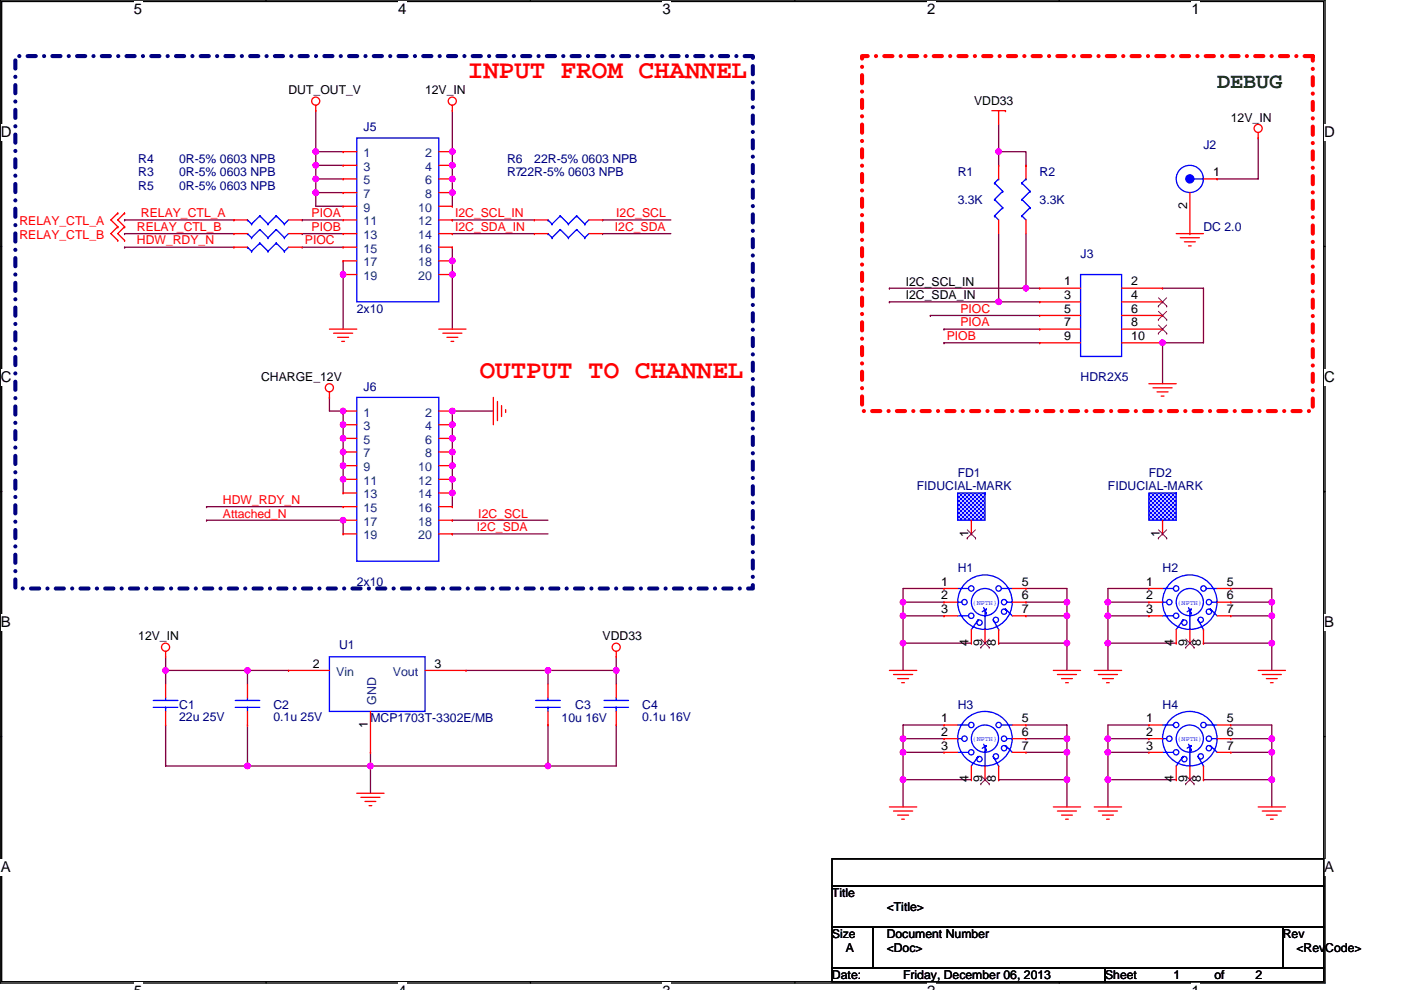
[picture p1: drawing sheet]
<svg xmlns="http://www.w3.org/2000/svg" width="297mm" height="210mm" viewBox="0 0 297 210" stroke-linecap="round" stroke-linejoin="round" font-family="sans-serif">
<path d="M.1 0h280.8v208.5h-280.8zM.4 .3h280.2v207.9h-280.2z" fill="none" stroke="#000" stroke-width=".28"/>
<g fill="#fff">
<path d="M28.4 .2h1.7v3.5h-1.7z"/>
<path d="M28.4 208.4h1.7v1.5h-1.7z"/>
</g>
<path d="M56.4 0v.3M56.4 208.2v.3" fill="none" stroke="#000" stroke-width=".28"/>
<g fill="#fff">
<path d="M84.4 .2h1.8v3.5h-1.8z"/>
<path d="M84.4 208.4h1.8v1.5h-1.8z"/>
</g>
<path d="M112.5 0v.3M112.5 208.2v.3" fill="none" stroke="#000" stroke-width=".28"/>
<g fill="#fff">
<path d="M140.5 .2h1.7v3.5h-1.7z"/>
<path d="M140.5 208.4h1.7v1.5h-1.7z"/>
</g>
<path d="M168.5 0v.3M168.5 208.2v.3" fill="none" stroke="#000" stroke-width=".28"/>
<g fill="#fff">
<path d="M196.6 .2h1.7v3.5h-1.7z"/>
<path d="M196.6 208.4h1.7v1.5h-1.7z"/>
</g>
<path d="M224.6 0v.3M224.6 208.2v.3" fill="none" stroke="#000" stroke-width=".28"/>
<g fill="#fff">
<path d="M252.6 .2h1.8v3.5h-1.8z"/>
<path d="M252.6 208.4h1.8v1.5h-1.8z"/>
<path d="M.1 26.3h2.3v3.5h-2.3z"/>
<path d="M280.7 26.3h2.3v3.5h-2.3z"/>
<path d="M.1 78.3h2.3v3.5h-2.3z"/>
<path d="M280.7 78.3h2.3v3.5h-2.3z"/>
</g>
<path d="M.1 52.3h.3M280.6 52.3h.3" fill="none" stroke="#000" stroke-width=".28"/>
<g fill="#fff">
<path d="M.1 130.2h2.1v3.6h-2.1z"/>
<path d="M280.7 130.2h2.1v3.6h-2.1z"/>
</g>
<path d="M.1 104.3h.3M280.6 104.3h.3" fill="none" stroke="#000" stroke-width=".28"/>
<path d="M.2 104.2l.2 .1-.2 .1zM280.6 104.3l.2-.1v.2z" fill="#000" stroke="#000" stroke-width=".21"/>
<g fill="#fff">
<path d="M.1 182.2h2.2v3.5h-2.2z"/>
<path d="M280.7 182.2h2.1v3.5h-2.1z"/>
</g>
<path d="M.1 156.2h.3M280.6 156.2h.3M176.4 196.6h8.7v8.7h-8.7zM176.4 182.2h104.2v5.8h-104.2zM176.4 188h104.2v8.6h-104.2zM185.1 196.6h86.9v8.7h-86.9zM272 196.6h8.6v8.7h-8.6zM176.4 205.3h57.9v2.9h-57.9zM234.3 205.3h46.3v2.9h-46.3z" fill="none" stroke="#000" stroke-width=".28"/>
<path d="M182.8 11.9h95.5v75.3h-95.5z" fill="none" stroke="#f00" stroke-width=".87" stroke-dasharray="1.7 1.7 0 1.7"/>
<path d="M3.3 11.9h156.3v112.9h-156.3z" fill="none" stroke="#000080" stroke-width=".87" stroke-dasharray="1.7 1.7 0 1.7"/>
<g fill="none" stroke="#800040" stroke-width=".28">
<path d="M66.9 38h.1M66.9 35.1h.1M66.9 32.2h5.8M66.9 35.1h5.8M66.9 32.2v11.6h5.8M66.9 38h5.8M66.9 23.5v8.7M66.9 32.2h.1M95.9 35.1h.1M95.9 32.2h.1M95.9 23.5v8.7M95.9 38h.1"/>
<path d="M95.9 32.2v11.6M211.7 32.2h5.8v2.9M211.7 32.2h.1M211.7 26.4v8.7M266.8 29.3v8.7h-8.7M26.4 46.7h.1M26.4 49.6h.1M26.4 52.4h.1M26.4 46.7h23.2M26.4 49.6h23.2M26.4 52.4h23.2M64.1 46.7h.1"/>
<path d="M64.1 49.6h.1M64.1 52.4h.1M64.1 46.7h8.6M64.1 49.6h8.6M64.1 52.4h8.6M66.9 40.9h.1M66.9 40.9h5.8M72.7 58.2h.1M72.7 55.3v2.9M72.7 58.2v11.6M95.9 58.2h.1M95.9 52.4v2.9"/>
<path d="M95.9 55.3h.1M95.9 40.9h.1M95.9 46.7h.1M95.9 49.6h.1M95.9 55.3v14.5M95.9 46.7h17.4M95.9 49.6h17.4M127.8 46.7h.1M127.8 49.6h.1M127.8 46.7h14.4M127.8 49.6h14.4M211.7 49.6v14.4"/>
<path d="M217.5 49.6v11.5M188.6 64h.1M188.6 61.1h.1M188.6 64h31.8M188.6 61.1h31.8M197.2 66.9h.1M197.2 66.9h23.2M200.1 69.8h.1M200.1 72.7h.1M200.1 69.8h20.3M200.1 72.7h20.3M211.7 64h.1"/>
<path d="M217.5 61.1h.1M246.5 72.7v8.7M246.5 61.1h8.7v11.6h-8.7M246.5 72.7h.1M69.8 84.3v2.9h2.9M72.7 95.9h.1M72.7 93h.1M72.7 90.1h.1M72.7 87.2h.1M72.7 98.8h.1M72.7 87.2v17.4M95.9 90.1h.1"/>
<path d="M95.9 98.8h.1M95.9 87.2v2.9M95.9 95.9h.1M95.9 93h.1M95.9 87.2h.1M95.9 90.1v17.4M95.9 87.2h8.7M43.8 107.5h.1M43.8 110.3h.1M43.8 110.3h28.9v2.9M43.8 107.5h28.9M72.7 101.7h.1"/>
<path d="M95.9 110.3h.1M95.9 113.2h.1M95.9 104.6h.1M95.9 101.7h.1M95.9 110.3h20.3M95.9 113.2h20.3M35.1 139.3v2.9M130.7 139.3v2.9M191.5 136.4h.1M191.5 130.6h8.6M191.5 127.7h8.6M191.5 136.4h14.4"/>
<path d="M191.5 127.7h.1M191.5 130.6h.1M191.5 127.7v14.5M200.1 124.8h-8.6v2.9M211.7 136.4h.1M211.7 136.4h14.5M217.5 124.8h8.7v2.9M217.5 130.6h8.7M217.5 127.7h8.7M226.2 136.4v5.8M226.2 127.7h.1M226.2 130.6h.1"/>
<path d="M226.2 127.7v8.7M234.9 136.4h.1M234.9 130.6h8.7M234.9 127.7h8.7M234.9 136.4h14.5M234.9 127.7h.1M234.9 130.6h.1M234.9 127.7v14.5M243.6 124.8h-8.7v2.9M255.2 136.4h.1M255.2 136.4h14.4M261 124.8h8.6v2.9"/>
<path d="M261 130.6h8.6M261 127.7h8.6M269.6 136.4v5.8M269.6 127.7h.1M269.6 130.6h.1M269.6 127.7v8.7M35.1 142.2v2.9M35.1 142.2h.1M35.1 153.8v8.7h17.4M35.1 142.2h17.4M52.5 142.2h.1M52.5 142.2h8.7"/>
<path d="M52.5 153.8v8.7M52.5 142.2v2.9M78.5 159.6v2.9M98.8 142.2h17.4M116.2 142.2h.1M116.2 142.2v2.9M116.2 153.8v8.7M116.2 142.2h14.5M130.7 153.8v8.7h-78.2M130.7 142.2h.1M130.7 142.2v2.9M191.5 159.6h8.6"/>
<path d="M191.5 156.7h.1M191.5 159.6h.1M191.5 156.7v8.7M200.1 153.8h-8.6v2.9h8.6M217.5 156.7h8.7M217.5 153.8h8.7v2.9M217.5 159.6h8.7M226.2 156.7h.1M226.2 159.6h.1M226.2 156.7v8.7M234.9 156.7h8.7M234.9 159.6h8.7"/>
<path d="M234.9 156.7h.1M234.9 159.6h.1M234.9 156.7v14.5M243.6 153.8h-8.7v2.9M261 153.8h8.6v2.9M261 159.6h8.6M261 156.7h8.6M269.6 156.7h.1M269.6 159.6h.1M269.6 156.7v8.7M52.5 162.5h.1M78.5 162.5v5.8"/>
<path d="M78.5 162.5h.1M116.2 162.5h.1M191.5 165.4h.1M191.5 165.4v5.8M191.5 165.4h14.4M211.7 165.4h.1M211.7 165.4h14.5M226.2 165.4v5.8M234.9 165.4h14.5M234.9 165.4h.1M255.2 165.4h.1M255.2 165.4h14.4"/>
<path d="M269.6 165.4v5.8"/>
</g>
<g fill="#f0f" stroke="#f0f" stroke-width=".28">
<circle cx="116.2" cy="142.2" r=".57"/>
<circle cx="35.1" cy="142.2" r=".57"/>
<circle cx="52.5" cy="142.2" r=".57"/>
<circle cx="116.2" cy="162.5" r=".57"/>
<circle cx="130.6" cy="142.2" r=".57"/>
<circle cx="52.5" cy="162.5" r=".57"/>
<circle cx="78.5" cy="162.5" r=".57"/>
<circle cx="211.7" cy="64" r=".57"/>
<circle cx="217.5" cy="61.1" r=".57"/>
<circle cx="211.7" cy="32.1" r=".57"/>
<circle cx="246.5" cy="72.7" r=".57"/>
<circle cx="66.9" cy="40.8" r=".57"/>
<circle cx="66.9" cy="37.9" r=".57"/>
<circle cx="66.9" cy="35" r=".57"/>
<circle cx="66.9" cy="32.1" r=".57"/>
<circle cx="95.9" cy="58.2" r=".57"/>
<circle cx="95.9" cy="55.3" r=".57"/>
<circle cx="95.9" cy="35" r=".57"/>
<circle cx="95.9" cy="32.1" r=".57"/>
<circle cx="95.9" cy="40.8" r=".57"/>
<circle cx="95.9" cy="37.9" r=".57"/>
<circle cx="72.7" cy="58.2" r=".57"/>
<circle cx="72.7" cy="95.9" r=".57"/>
<circle cx="72.7" cy="93" r=".57"/>
<circle cx="72.7" cy="90.1" r=".57"/>
<circle cx="72.7" cy="87.2" r=".57"/>
<circle cx="72.7" cy="98.8" r=".57"/>
<circle cx="72.7" cy="110.3" r=".57"/>
<circle cx="72.7" cy="101.7" r=".57"/>
<circle cx="95.9" cy="104.5" r=".57"/>
<circle cx="95.9" cy="90.1" r=".57"/>
<circle cx="95.9" cy="98.8" r=".57"/>
<circle cx="95.9" cy="95.9" r=".57"/>
<circle cx="95.9" cy="101.7" r=".57"/>
<circle cx="95.9" cy="93" r=".57"/>
<circle cx="95.9" cy="87.2" r=".57"/>
<circle cx="234.9" cy="136.4" r=".57"/>
<circle cx="269.6" cy="127.7" r=".57"/>
<circle cx="234.9" cy="127.7" r=".57"/>
<circle cx="269.6" cy="136.4" r=".57"/>
<circle cx="191.4" cy="136.4" r=".57"/>
<circle cx="226.2" cy="127.7" r=".57"/>
<circle cx="191.4" cy="127.7" r=".57"/>
<circle cx="226.2" cy="136.4" r=".57"/>
<circle cx="269.6" cy="130.6" r=".57"/>
<circle cx="226.2" cy="130.6" r=".57"/>
<circle cx="234.9" cy="130.6" r=".57"/>
<circle cx="191.5" cy="130.6" r=".57"/>
<circle cx="234.9" cy="165.4" r=".57"/>
<circle cx="269.6" cy="165.4" r=".57"/>
<circle cx="269.6" cy="156.7" r=".57"/>
<circle cx="234.9" cy="156.7" r=".57"/>
<circle cx="226.2" cy="165.4" r=".57"/>
<circle cx="226.2" cy="156.7" r=".57"/>
<circle cx="191.4" cy="156.7" r=".57"/>
<circle cx="191.4" cy="165.4" r=".57"/>
<circle cx="234.9" cy="159.6" r=".57"/>
<circle cx="191.5" cy="159.6" r=".57"/>
<circle cx="226.2" cy="159.6" r=".57"/>
<circle cx="269.6" cy="159.6" r=".57"/>
</g>
<g fill="none" stroke="#f00" stroke-width=".28">
<path d="M66.9 23.5h.1M66.9 22.3v1.2M95.9 23.5h.1M95.9 22.3v1.2M210.3 23.5h2.9M211.7 23.5v2.9M213.2 23.5h.1M266.8 29.3h.1M266.8 28.1v1.2M25 45.2h.1M25 48.1h.1M25 51h.1"/>
<path d="M25 45.2l-1.5 1.5 1.5 1.4M25 48.1l-1.5 1.5 1.5 1.4M26.4 45.2h.1M26.4 48.1h.1M26.4 51h.1M26.4 45.2l-1.4 1.5 1.4 1.4M26.4 48.1l-1.4 1.5 1.4 1.4M113.3 49.6h.1M113.3 49.6h2.9M124.9 49.6h2.9M249.4 49.6h5.8M250.2 50.4h4.1"/>
<path d="M251.1 51.3h2.3M252 52.2h.6M69.8 69.8h5.8M70.7 70.7h4.1M71.6 71.5h2.3M72.5 72.4h.5M93 69.8h5.8M93.9 70.7h4M94.8 71.5h2.3M95.6 72.4h.6M69.8 84.3h.1M69.8 83.1v1.2"/>
<path d="M104.6 84.3v5.8M105.5 85.2v4M106.3 86v2.3M107.2 86.9v.6M243.6 81.4h5.8M244.5 82.3h4M245.3 83.1h2.3M246.2 84h.6M35.1 139.3h.1M35.1 138.2v1.1M130.7 139.3h.1M130.7 138.2v1.1"/>
<path d="M188.6 142.2h5.8M189.4 143.1h4.1M190.3 143.9h2.3M191.2 144.8h.5M223.3 142.2h5.8M224.2 143.1h4M225.1 143.9h2.3M225.9 144.8h.6M232 142.2h5.8M232.9 143.1h4M233.7 143.9h2.4M234.6 144.8h.6"/>
<path d="M266.8 142.2h5.7M267.6 143.1h4.1M268.5 143.9h2.3M269.4 144.8h.5M75.6 168.3h5.8M76.5 169.1h4.1M77.4 170h2.3M78.2 170.9h.6M188.6 171.2h5.8M189.4 172h4.1M190.3 172.9h2.3M191.2 173.8h.5"/>
<path d="M223.3 171.2h5.8M224.2 172h4M225.1 172.9h2.3M225.9 173.8h.6M232 171.2h5.8M232.9 172h4M233.7 172.9h2.4M234.6 173.8h.6M266.8 171.2h5.7M267.6 172h4.1M268.5 172.9h2.3M269.4 173.8h.5"/>
<circle cx="66.9" cy="21.4" r=".86"/>
<circle cx="95.9" cy="21.4" r=".86"/>
<circle cx="266.8" cy="27.2" r=".86"/>
<circle cx="69.8" cy="82.2" r=".86"/>
<circle cx="35.1" cy="137.3" r=".86"/>
<circle cx="130.6" cy="137.3" r=".86"/>
</g>
<g fill="none" stroke="#00f" stroke-width=".28">
<path d="M116.2 49.6h.1M116.2 49.6l.8 .8M117 50.4h.1M118.8 48.7h.1M118.8 48.7l1.7 1.7M118.8 48.7l-1.8 1.7M120.5 50.4h.1M122.3 48.7h.1M122.3 48.7l1.7 1.7M122.3 48.7l-1.8 1.7M124 50.4h.1M124.9 49.6l-.9 .8"/>
<path d="M205.9 110.3h.1M205.9 108.6v1.7"/>
</g>
<circle cx="206.1" cy="107.6" r="1.29" fill="#00f" stroke="#00f" stroke-width=".28"/>
<path d="M203 104.6h5.8v5.7h-5.8z" fill="#fff"/>
<g fill="#00f" stroke="#00f" stroke-width=".28">
<path d="M203 104.6v5.7h5.8v-5.7z" fill-rule="evenodd"/>
<circle cx="252.3" cy="37.9" r=".86"/>
<circle cx="246.6" cy="107.6" r="1.29"/>
</g>
<g fill="none" stroke="#f00" stroke-width=".28">
<path d="M72.7 32.2h.1M72.7 35.1h.1M72.7 38h.1M72.7 38h2.9M72.7 32.2h2.9M72.7 35.1h2.9M93 38h2.9M93 32.2h2.9M93 35.1h2.9M95.9 32.2h.1M95.9 35.1h.1M95.9 38h.1"/>
<path d="M211.7 35.1h.1M211.7 35.1v2.9M217.5 35.1h.1M217.5 35.1v2.9M255.2 38h2.9M258.1 38h.1M49.6 52.4h.1M49.6 49.6h.1M49.6 46.7h.1M49.6 46.7h2.9M49.6 49.6h2.9M49.6 52.4h2.9"/>
<path d="M61.2 52.4h2.9M61.2 49.6h2.9M61.2 46.7h2.9M72.7 40.9h.1M72.7 43.8h.1M72.7 46.7h.1M72.7 49.6h.1M72.7 52.4h.1M72.7 55.3h.1M72.7 58.2h.1M72.7 46.7h2.9M72.7 40.9h2.9"/>
<path d="M72.7 43.8h2.9M72.7 49.6h2.9M72.7 52.4h2.9M72.7 55.3h2.9M72.7 58.2h2.9M93 46.7h2.9M93 40.9h2.9M93 43.8h2.9M93 49.6h2.9M93 52.4h2.9M93 55.3h2.9M93 58.2h2.9"/>
<path d="M95.9 40.9h.1M95.9 43.8h.1M95.9 46.7h.1M95.9 49.6h.1M95.9 52.4h.1M95.9 55.3h.1M95.9 58.2h.1M113.3 46.7h.1M113.3 46.7h2.9M124.9 46.7h2.9M211.7 46.7v2.9M217.5 46.7v2.9"/>
<path d="M252.3 49.6h.1M252.3 40.9v8.7M220.4 61.1h.1M220.4 64h.1M220.4 66.9h.1M220.4 69.8h.1M220.4 72.7h.1M220.4 61.1h8.7M220.4 64h8.7M220.4 66.9h8.7M220.4 69.8h8.7M220.4 72.7h8.7"/>
<path d="M237.8 61.1h8.7M237.8 64h8.7M237.8 66.9h8.7M237.8 69.8h8.7M237.8 72.7h8.7M246.5 61.1h.1M246.5 64h.1M246.5 66.9h.1M246.5 69.8h.1M246.5 72.7h.1M72.7 87.2h.1M72.7 90.1h.1"/>
<path d="M72.7 93h.1M72.7 95.9h.1M72.7 98.8h.1M72.7 87.2h2.9M72.7 90.1h2.9M72.7 93h2.9M72.7 95.9h2.9M72.7 98.8h2.9M93 87.2h2.9M93 90.1h2.9M93 93h2.9M93 95.9h2.9"/>
<path d="M93 98.8h2.9M95.9 87.2h.1M95.9 90.1h.1M95.9 93h.1M95.9 95.9h.1M95.9 98.8h.1M72.7 101.7h.1M72.7 104.6h.1M72.7 107.5h.1M72.7 110.3h.1M72.7 113.2h.1M72.7 101.7h2.9"/>
<path d="M72.7 104.6h2.9M72.7 107.5h2.9M72.7 110.3h2.9M72.7 113.2h2.9M93 101.7h2.9M93 104.6h2.9M93 107.5h2.9M93 110.3h2.9M93 113.2h2.9M95.9 101.7h.1M95.9 104.6h.1M95.9 107.5h.1"/>
<path d="M95.9 110.3h.1M95.9 113.2h.1M205.9 113.2h.1M205.9 110.3v2.9M200.1 124.8h.1M200.1 127.7h.1M200.1 130.6h.1M200.1 124.8h2.9M200.1 127.7h2.9M200.1 130.6h2.9M205.9 136.4h.1M205.9 133.5v2.9"/>
<path d="M208.8 136.4h.1M208.8 133.5v2.9M211.7 136.4h.1M211.7 133.5v2.9M214.6 124.8h2.9M214.6 127.7h2.9M214.6 130.6h2.9M217.5 124.8h.1M217.5 127.7h.1M217.5 130.6h.1M243.6 124.8h.1M243.6 127.7h.1"/>
<path d="M243.6 130.6h.1M243.6 124.8h2.9M243.6 127.7h2.9M243.6 130.6h2.9M249.4 136.4h.1M249.4 133.5v2.9M252.3 136.4h.1M252.3 133.5v2.9M255.2 136.4h.1M255.2 133.5v2.9M258.1 124.8h2.9M258.1 127.7h2.9"/>
<path d="M258.1 130.6h2.9M261 124.8h.1M261 127.7h.1M261 130.6h.1M35.1 145.1v2.9M35.1 153.8h.1M35.1 150.9v2.9M52.5 145.1v2.9M52.5 153.8h.1M52.5 150.9v2.9M61.2 142.2h.1M61.2 142.2h8.6"/>
<path d="M78.5 159.6h.1M78.5 150.9v8.7M90.1 142.2h8.7M98.8 142.2h.1M116.2 145.1v2.9M116.2 153.8h.1M116.2 150.9v2.9M130.7 145.1v2.9M130.7 153.8h.1M130.7 150.9v2.9M200.1 153.8h.1M200.1 156.7h.1"/>
<path d="M200.1 159.6h.1M200.1 153.8h2.9M200.1 156.7h2.9M200.1 159.6h2.9M214.6 153.8h2.9M214.6 156.7h2.9M214.6 159.6h2.9M217.5 153.8h.1M217.5 156.7h.1M217.5 159.6h.1M243.6 153.8h.1M243.6 156.7h.1"/>
<path d="M243.6 159.6h.1M243.6 153.8h2.9M243.6 156.7h2.9M243.6 159.6h2.9M258.1 153.8h2.9M258.1 156.7h2.9M258.1 159.6h2.9M261 153.8h.1M261 156.7h.1M261 159.6h.1M205.9 165.4h.1M205.9 162.5v2.9"/>
<path d="M208.8 165.4h.1M208.8 162.5v2.9M211.7 165.4h.1M211.7 162.5v2.9M249.4 165.4h.1M249.4 162.5v2.9M252.3 165.4h.1M252.3 162.5v2.9M255.2 165.4h.1M255.2 162.5v2.9"/>
</g>
<g fill="none" stroke="#804000" stroke-width=".21">
<path d="M245.6 64.9h.1M245.6 67.8h.1M245.6 70.7h.1M245.6 63.2l1.8 1.7M245.6 66l1.8 1.8M245.6 68.9l1.8 1.8M247.4 63.2l-1.8 1.7M247.4 66l-1.8 1.8M247.4 68.9l-1.8 1.8M247.4 64.9h.1M247.4 67.8h.1M247.4 70.7h.1"/>
<path d="M205.1 114.1h.1M205.1 112.4l1.7 1.7M206.8 112.4l-1.7 1.7M206.8 114.1h.1M208 137.3h.1M208 135.6l1.7 1.7M209.7 135.6l-1.7 1.7M209.7 137.3h.1M251.4 137.3h.1M251.4 135.6l1.8 1.7M253.2 135.6l-1.8 1.7M253.2 137.3h.1"/>
<path d="M208 166.3h.1M208 164.5l1.7 1.8M209.7 164.5l-1.7 1.8M209.7 166.3h.1M251.4 166.3h.1M251.4 164.5l1.8 1.8M253.2 164.5l-1.8 1.8M253.2 166.3h.1"/>
</g>
<g fill="none" stroke="#00f" stroke-width=".28">
<path d="M75.6 29.3h17.4v34.7h-17.4zM210.9 38.8h.1M210.9 38.8l1.7 1.8M211.7 38h.1M211.7 38l-.8 .8M216.7 38.8h.1M216.7 38.8l1.7 1.8M217.5 38h.1M217.5 38l-.8 .8M253.2 38h2M52.5 52.4h.1M52.5 49.6h.1"/>
<path d="M52.5 46.7h.1M52.5 52.4l.8 .9M52.5 49.6l.8 .8M52.5 46.7l.8 .8M53.3 53.3h.1M53.3 50.4h.1M53.3 47.5h.1M55.1 51.6h.1M55.1 48.7h.1M55.1 45.8h.1M55.1 51.6l1.7 1.7M55.1 51.6l-1.8 1.7"/>
<path d="M55.1 48.7l1.7 1.7M55.1 48.7l-1.8 1.7M55.1 45.8l1.7 1.7M55.1 45.8l-1.8 1.7M56.8 53.3h.1M56.8 50.4h.1M56.8 47.5h.1M58.6 51.6h.1M58.6 48.7h.1M58.6 45.8h.1M58.6 51.6l1.7 1.7M58.6 51.6l-1.8 1.7"/>
<path d="M58.6 48.7l1.7 1.7M58.6 48.7l-1.8 1.7M58.6 45.8l1.7 1.7M58.6 45.8l-1.8 1.7M60.3 53.3h.1M60.3 50.4h.1M60.3 47.5h.1M61.2 52.4l-.9 .9M61.2 49.6l-.9 .8M61.2 46.7l-.9 .8M116.2 46.7h.1M116.2 46.7l.8 .8"/>
<path d="M117 47.5h.1M118.8 45.8h.1M118.8 45.8l1.7 1.7M118.8 45.8l-1.8 1.7M120.5 47.5h.1M122.3 45.8h.1M122.3 45.8l1.7 1.7M122.3 45.8l-1.8 1.7M124 47.5h.1M124.9 46.7l-.9 .8M210.9 45.8h.1M210.9 42.3h.1"/>
<path d="M210.9 45.8l.8 .9M210.9 42.3l1.7 1.7M212.6 44h.1M212.6 40.6h.1M212.6 44l-1.7 1.8M212.6 40.6l-1.7 1.7M216.7 45.8h.1M216.7 42.3h.1M216.7 45.8l.8 .9M216.7 42.3l1.7 1.7M218.4 44h.1M218.4 40.6h.1"/>
<path d="M218.4 44l-1.7 1.8M218.4 40.6l-1.7 1.7M229.1 58.2h8.7v17.4h-8.7zM75.6 84.3h17.4v34.7h-17.4zM246.5 110.3h.1M246.5 108.6v1.7M69.8 139.3h20.3v11.6h-20.3zM203 124.8h2.4M203 127.7h.9M203 130.6h2.4M207.4 131.5h.1M207.4 131.5l-1.5 2"/>
<path d="M208.6 128.9l.5 1.1M208.8 129.5v4M209.1 130h.1M209.1 129.2h.1M209.1 129.2l-.8 .6M210.6 131.5l1.1 2M211.7 133.5h.1M212.3 124.8h2.3M213.2 129.2h.1M213.2 129.2l1.4 1.4M213.5 127.7h1.1M246.5 124.8h2.3"/>
<path d="M246.5 127.7h.9M246.5 130.6h2.3M250.8 131.5h.1M250.8 131.5l-1.4 2M252 128.9l.6 1.1M252.3 129.5v4M252.6 130h.1M252.6 129.2h.1M252.6 129.2l-.9 .6M254 131.5l1.2 2M255.2 133.5h.1M255.8 124.8h2.3"/>
<path d="M256.6 129.2h.1M256.6 129.2l1.5 1.4M256.9 127.7h1.2M32.5 150h5.2M32.5 148.6h5.2M35.1 148v.6M35.1 150h.1M35.1 150v.9M49.9 150h5.2M49.9 148.6h5.2M52.5 148v.6M52.5 150h.1"/>
<path d="M52.5 150v.9M113.6 150h5.2M113.6 148.6h5.2M116.2 148v.6M116.2 150h.1M116.2 150v.9M128.1 150h5.2M128.1 148.6h5.2M130.7 148v.6M130.7 150h.1M130.7 150v.9M203 153.8h2.4"/>
<path d="M203 156.7h.9M203 159.6h2.4M208.6 157.8l.5 1.2M208.8 158.4v4.1M209.1 159h.1M209.1 158.1h.1M209.1 158.1l-.8 .6M212.3 153.8h2.3M213.2 158.1h.1M213.2 158.1l1.4 1.5M213.5 156.7h1.1M246.5 153.8h2.3"/>
<path d="M246.5 156.7h.9M246.5 159.6h2.3M252 157.8l.6 1.2M252.3 158.4v4.1M252.6 159h.1M252.6 158.1h.1M252.6 158.1l-.9 .6M255.8 153.8h2.3M256.6 158.1h.1M256.6 158.1l1.5 1.5M256.9 156.7h1.2M207.4 160.4h.1"/>
<path d="M207.4 160.4l-1.5 2.1M210.6 160.4l1.1 2.1M211.7 162.5h.1M250.8 160.4h.1M250.8 160.4l-1.4 2.1M254 160.4l1.2 2.1M255.2 162.5h.1"/>
<circle cx="252.3" cy="37.9" r="2.88"/>
<circle cx="204.5" cy="127.7" r=".57"/>
<circle cx="205.9" cy="124.8" r=".57"/>
<circle cx="205.9" cy="130.6" r=".57"/>
<circle cx="207.7" cy="132.1" r=".57"/>
<circle cx="208.8" cy="127.7" r="2.88"/>
<circle cx="208.8" cy="127.7" r="5.8"/>
<circle cx="211.1" cy="131.5" r=".57"/>
<circle cx="211.7" cy="124.8" r=".57"/>
<circle cx="212.9" cy="127.7" r=".57"/>
<circle cx="212.9" cy="129.7" r=".57"/>
<circle cx="247.9" cy="127.7" r=".57"/>
<circle cx="249.4" cy="124.8" r=".57"/>
<circle cx="249.4" cy="130.6" r=".57"/>
<circle cx="251.1" cy="132.1" r=".57"/>
<circle cx="252.3" cy="127.7" r="2.88"/>
<circle cx="252.3" cy="127.7" r="5.8"/>
<circle cx="254.6" cy="131.5" r=".57"/>
<circle cx="255.2" cy="124.8" r=".57"/>
<circle cx="256.3" cy="127.7" r=".57"/>
<circle cx="256.3" cy="129.7" r=".57"/>
<circle cx="204.5" cy="156.7" r=".57"/>
<circle cx="205.9" cy="153.8" r=".57"/>
<circle cx="205.9" cy="159.6" r=".57"/>
<circle cx="208.8" cy="156.7" r="2.88"/>
<circle cx="208.8" cy="156.7" r="5.8"/>
<circle cx="211.7" cy="153.8" r=".57"/>
<circle cx="212.9" cy="156.7" r=".57"/>
<circle cx="212.9" cy="158.7" r=".57"/>
<circle cx="247.9" cy="156.7" r=".57"/>
<circle cx="249.4" cy="153.8" r=".57"/>
<circle cx="249.4" cy="159.6" r=".57"/>
<circle cx="252.3" cy="156.7" r="2.88"/>
<circle cx="252.3" cy="156.7" r="5.8"/>
<circle cx="255.2" cy="153.8" r=".57"/>
<circle cx="256.3" cy="156.7" r=".57"/>
<circle cx="256.3" cy="158.7" r=".57"/>
<circle cx="207.7" cy="161" r=".57"/>
<circle cx="211.1" cy="160.4" r=".57"/>
<circle cx="251.1" cy="161" r=".57"/>
<circle cx="254.6" cy="160.4" r=".57"/>
</g>
<path d="M243.6 104.6h5.8v5.7h-5.8z" fill="#fff"/>
<path d="M243.6 104.6v5.7h5.8v-5.7z" fill-rule="evenodd" fill="#00f" stroke="#00f" stroke-width=".28"/>
<path d="M246.5 113.2h.1M246.5 110.3v2.9" fill="none" stroke="#f00" stroke-width=".28"/>
<path d="M245.6 114.1h.1M245.6 112.4l1.8 1.7M247.4 112.4l-1.8 1.7M247.4 114.1h.1" fill="none" stroke="#804000" stroke-width=".21"/>
<g fill="#f0f" stroke="#f0f" stroke-width=".28">
<circle cx="116.2" cy="142.2" r=".57"/>
<circle cx="35.1" cy="142.2" r=".57"/>
<circle cx="52.5" cy="142.2" r=".57"/>
<circle cx="116.2" cy="162.5" r=".57"/>
<circle cx="130.6" cy="142.2" r=".57"/>
<circle cx="52.5" cy="162.5" r=".57"/>
<circle cx="78.5" cy="162.5" r=".57"/>
<circle cx="211.7" cy="64" r=".57"/>
<circle cx="217.5" cy="61.1" r=".57"/>
<circle cx="211.7" cy="32.1" r=".57"/>
<circle cx="246.5" cy="72.7" r=".57"/>
<circle cx="66.9" cy="40.8" r=".57"/>
<circle cx="66.9" cy="37.9" r=".57"/>
<circle cx="66.9" cy="35" r=".57"/>
<circle cx="66.9" cy="32.1" r=".57"/>
<circle cx="95.9" cy="58.2" r=".57"/>
<circle cx="95.9" cy="55.3" r=".57"/>
<circle cx="95.9" cy="35" r=".57"/>
<circle cx="95.9" cy="32.1" r=".57"/>
<circle cx="95.9" cy="40.8" r=".57"/>
<circle cx="95.9" cy="37.9" r=".57"/>
<circle cx="72.7" cy="58.2" r=".57"/>
<circle cx="72.7" cy="95.9" r=".57"/>
<circle cx="72.7" cy="93" r=".57"/>
<circle cx="72.7" cy="90.1" r=".57"/>
<circle cx="72.7" cy="87.2" r=".57"/>
<circle cx="72.7" cy="98.8" r=".57"/>
<circle cx="72.7" cy="110.3" r=".57"/>
<circle cx="72.7" cy="101.7" r=".57"/>
<circle cx="95.9" cy="104.5" r=".57"/>
<circle cx="95.9" cy="90.1" r=".57"/>
<circle cx="95.9" cy="98.8" r=".57"/>
<circle cx="95.9" cy="95.9" r=".57"/>
<circle cx="95.9" cy="101.7" r=".57"/>
<circle cx="95.9" cy="93" r=".57"/>
<circle cx="95.9" cy="87.2" r=".57"/>
<circle cx="234.9" cy="136.4" r=".57"/>
<circle cx="269.6" cy="127.7" r=".57"/>
<circle cx="234.9" cy="127.7" r=".57"/>
<circle cx="269.6" cy="136.4" r=".57"/>
<circle cx="191.4" cy="136.4" r=".57"/>
<circle cx="226.2" cy="127.7" r=".57"/>
<circle cx="191.4" cy="127.7" r=".57"/>
<circle cx="226.2" cy="136.4" r=".57"/>
<circle cx="269.6" cy="130.6" r=".57"/>
<circle cx="226.2" cy="130.6" r=".57"/>
<circle cx="234.9" cy="130.6" r=".57"/>
<circle cx="191.5" cy="130.6" r=".57"/>
<circle cx="234.9" cy="165.4" r=".57"/>
<circle cx="269.6" cy="165.4" r=".57"/>
<circle cx="269.6" cy="156.7" r=".57"/>
<circle cx="234.9" cy="156.7" r=".57"/>
<circle cx="226.2" cy="165.4" r=".57"/>
<circle cx="226.2" cy="156.7" r=".57"/>
<circle cx="191.4" cy="156.7" r=".57"/>
<circle cx="191.4" cy="165.4" r=".57"/>
<circle cx="234.9" cy="159.6" r=".57"/>
<circle cx="191.5" cy="159.6" r=".57"/>
<circle cx="226.2" cy="159.6" r=".57"/>
<circle cx="269.6" cy="159.6" r=".57"/>
</g>
<g font-size="5.5" fill="#f00">
<text x="99.2" y="16.5">INPUT FROM CHANNEL</text>
<text x="101.7" y="80.2">OUTPUT TO CHANNEL</text>
</g>
<text font-size="4.6" fill="#004000" x="258.1" y="18.7">DEBUG</text>
<g font-size="3.2">
<text x="28.4" y="3">5</text>
<text x="84.4" y="3">4</text>
<text x="140.5" y="3">3</text>
<text x="196.6" y="3">2</text>
<text x="252.6" y="3">1</text>
<text x=".1" y="29.1">D</text>
<text x="280.7" y="29.1">D</text>
<text x=".1" y="81.1">C</text>
<text x="280.7" y="81.1">C</text>
<text x=".1" y="133.1">B</text>
<text x="280.7" y="133.1">B</text>
<text x=".1" y="185">A</text>
<text x="280.7" y="185">A</text>
</g>
<g font-size="2.6">
<text x="61.2" y="20">DUT_OUT_V</text>
<text x="90.1" y="20">12V_IN</text>
<text x="206.5" y="22.3">VDD33</text>
<text x="261" y="25.8">12V_IN</text>
<text x="257.2" y="37.4">1</text>
<text x="251.7" y="44.3" transform="rotate(-90 251.7 44.3)">2</text>
<text x="192" y="63.5">I2C_SDA_IN</text>
<text x="192" y="60.6">I2C_SCL_IN</text>
<text x="225.6" y="60.5">1</text>
<text x="225.6" y="63.4">3</text>
<text x="239.8" y="60.5">2</text>
<text x="239.8" y="63.4">4</text>
<text x="225.6" y="66.3">5</text>
<text x="225.6" y="69.2">7</text>
<text x="239.8" y="66.3">6</text>
<text x="239.8" y="69.2">8</text>
<text x="225.6" y="72.1">9</text>
<text x="239.8" y="72.1">10</text>
<text x="55.4" y="80.8">CHARGE_12V</text>
<text x="205.4" y="113.8" transform="rotate(-90 205.4 113.8)">1</text>
<text x="245.9" y="113.8" transform="rotate(-90 245.9 113.8)">1</text>
<text x="199.6" y="124.2">1</text>
<text x="216.7" y="124.2">5</text>
<text x="243" y="124.2">1</text>
<text x="260.1" y="124.2">5</text>
<text x="199.6" y="127.1">2</text>
<text x="199.6" y="130">3</text>
<text x="216.7" y="127.1">6</text>
<text x="216.7" y="130">7</text>
<text x="243" y="127.1">2</text>
<text x="243" y="130">3</text>
<text x="260.1" y="127.1">6</text>
<text x="260.1" y="130">7</text>
<text x="29.3" y="135.8">12V_IN</text>
<text x="127.8" y="135.8">VDD33</text>
<text x="205.4" y="137" transform="rotate(-90 205.4 137)">4</text>
<text x="208.3" y="137" transform="rotate(-90 208.3 137)">9</text>
<text x="211.1" y="137" transform="rotate(-90 211.1 137)">8</text>
<text x="248.8" y="137" transform="rotate(-90 248.8 137)">4</text>
<text x="251.7" y="137" transform="rotate(-90 251.7 137)">9</text>
<text x="254.6" y="137" transform="rotate(-90 254.6 137)">8</text>
<text x="66.4" y="141.6">2</text>
<text x="92.2" y="141.6">3</text>
<text x="78" y="154.4" transform="rotate(-90 78 154.4)">1</text>
<text x="199.6" y="153.2">1</text>
<text x="216.7" y="153.2">5</text>
<text x="243" y="153.2">1</text>
<text x="260.1" y="153.2">5</text>
<text x="199.6" y="156.1">2</text>
<text x="199.6" y="159">3</text>
<text x="216.7" y="156.1">6</text>
<text x="216.7" y="159">7</text>
<text x="243" y="156.1">2</text>
<text x="243" y="159">3</text>
<text x="260.1" y="156.1">6</text>
<text x="260.1" y="159">7</text>
<text x="205.4" y="166" transform="rotate(-90 205.4 166)">4</text>
<text x="208.3" y="166" transform="rotate(-90 208.3 166)">9</text>
<text x="211.1" y="166" transform="rotate(-90 211.1 166)">8</text>
<text x="248.8" y="166" transform="rotate(-90 248.8 166)">4</text>
<text x="251.7" y="166" transform="rotate(-90 251.7 166)">9</text>
<text x="254.6" y="166" transform="rotate(-90 254.6 166)">8</text>
<text x="176.4" y="190.3">Title</text>
<text x="188" y="193.2">&lt;Title&gt;</text>
<text x="176.4" y="199">Size</text>
<text x="179.3" y="201.9">A</text>
<text x="188" y="199">Document Number</text>
<text x="188" y="201.9">&lt;Doc&gt;</text>
<text x="272" y="199">Rev</text>
<text x="274.9" y="201.9">&lt;RevCode&gt;</text>
<text x="176.4" y="207.6">Date:</text>
<text x="191.5" y="207.6">Friday, December 06, 2013</text>
<text x="234.3" y="207.6">Sheet</text>
<text x="248.8" y="207.6">1</text>
<text x="257.5" y="207.6">of</text>
<text x="266.2" y="207.6">2</text>
</g>
<g font-size="2.6" fill="#000080">
<text x="77.1" y="27.8">J5</text>
<text x="29.3" y="34.5">R4</text>
<text x="38" y="34.5">0R-5% 0603 NPB</text>
<text x="107.5" y="34.5">R6</text>
<text x="113.3" y="34.5">22R-5% 0603 NPB</text>
<text x="255.2" y="31.6">J2</text>
<text x="29.3" y="40.3">R5</text>
<text x="29.3" y="37.4">R3</text>
<text x="38" y="40.3">0R-5% 0603 NPB</text>
<text x="38" y="37.4">0R-5% 0603 NPB</text>
<text x="107.5" y="37.4">R722R-5% 0603 NPB</text>
<text x="203" y="37.4">R1</text>
<text x="220.4" y="37.4">R2</text>
<text x="203" y="43.2">3.3K</text>
<text x="220.4" y="43.2">3.3K</text>
<text x="255.2" y="49">DC 2.0</text>
<text x="229.1" y="54.8">J3</text>
<text x="75.6" y="66.4">2x10</text>
<text x="77.1" y="82.8">J6</text>
<text x="229.1" y="80.8">HDR2X5</text>
<text x="203" y="101.1">FD1</text>
<text x="243.6" y="101.1">FD2</text>
<text x="194.4" y="104">FIDUCIAL-MARK</text>
<text x="234.9" y="104">FIDUCIAL-MARK</text>
<text x="75.6" y="124.3">2x10</text>
<text x="203" y="121.4">H1</text>
<text x="246.5" y="121.4">H2</text>
<text x="71.9" y="137.6">U1</text>
<text x="38" y="150.3">C1</text>
<text x="38" y="152.9">22u 25V</text>
<text x="58" y="150.3">C2</text>
<text x="58" y="152.9">0.1u 25V</text>
<text x="78.5" y="153.2">MCP1703T-3302E/MB</text>
<text x="119.1" y="153.2">10u 16V</text>
<text x="122" y="150.3">C3</text>
<text x="136.2" y="150.3">C4</text>
<text x="136.2" y="152.9">0.1u 16V</text>
<text x="203" y="150.3">H3</text>
<text x="246.5" y="150.3">H4</text>
</g>
<g font-size="2.6" fill="#004080">
<text x="77.1" y="33.3">1</text>
<text x="90.1" y="33.3">2</text>
<text x="77.1" y="36.2">3</text>
<text x="77.1" y="39.1">5</text>
<text x="90.1" y="36.2">4</text>
<text x="90.1" y="39.1">6</text>
<text x="77.1" y="42">7</text>
<text x="77.1" y="44.9">9</text>
<text x="77.1" y="47.8">11</text>
<text x="88.7" y="44.9">10</text>
<text x="88.7" y="47.8">12</text>
<text x="90.1" y="42">8</text>
<text x="77.1" y="50.7">13</text>
<text x="77.1" y="53.6">15</text>
<text x="88.7" y="50.7">14</text>
<text x="88.7" y="53.6">16</text>
<text x="77.1" y="56.5">17</text>
<text x="77.1" y="59.4">19</text>
<text x="88.7" y="56.5">18</text>
<text x="88.7" y="59.4">20</text>
<text x="77.1" y="88.3">1</text>
<text x="90.1" y="88.3">2</text>
<text x="77.1" y="91.2">3</text>
<text x="77.1" y="94.1">5</text>
<text x="90.1" y="91.2">4</text>
<text x="90.1" y="94.1">6</text>
<text x="77.1" y="97">7</text>
<text x="77.1" y="99.9">9</text>
<text x="88.7" y="99.9">10</text>
<text x="90.1" y="97">8</text>
<text x="77.1" y="102.8">11</text>
<text x="77.1" y="105.7">13</text>
<text x="88.7" y="102.8">12</text>
<text x="88.7" y="105.7">14</text>
<text x="77.1" y="108.6">15</text>
<text x="77.1" y="111.5">17</text>
<text x="88.7" y="108.6">16</text>
<text x="88.7" y="111.5">18</text>
<text x="77.1" y="114.4">19</text>
<text x="88.7" y="114.4">20</text>
<text x="71.3" y="143.4">Vin</text>
<text x="83.3" y="143.4">Vout</text>
<text x="79.8" y="149.5" transform="rotate(-90 79.8 149.5)">GND</text>
</g>
<g font-size="2.6" fill="#f00">
<text x="4.1" y="47.8">RELAY_CTL_A</text>
<text x="29.9" y="46.1">RELAY_CTL_A</text>
<text x="66.1" y="46.1">PIOA</text>
<text x="96.5" y="46.1">I2C_SCL_IN</text>
<text x="130.7" y="46.1">I2C_SCL</text>
<text x="4.1" y="50.7">RELAY_CTL_B</text>
<text x="29" y="49">RELAY_CTL_B</text>
<text x="29" y="51.9">HDW_RDY_N</text>
<text x="64.6" y="51.9">PIOC</text>
<text x="66.1" y="49">PIOB</text>
<text x="96.5" y="49">I2C_SDA_IN</text>
<text x="130.4" y="49">I2C_SDA</text>
<text x="203.6" y="66.3">PIOC</text>
<text x="203.6" y="69.2">PIOA</text>
<text x="200.7" y="72.1">PIOB</text>
<text x="47.3" y="106.9">HDW_RDY_N</text>
<text x="47.3" y="109.8">Attached_N</text>
<text x="101.1" y="112.7">I2C_SDA</text>
<text x="101.4" y="109.8">I2C_SCL</text>
</g>
<g font-size="1.4" fill="#00f">
<text x="206.2" y="128.3">(NPTH)</text>
<text x="249.7" y="128.3">(NPTH)</text>
<text x="206.2" y="157.2">(NPTH)</text>
<text x="249.7" y="157.2">(NPTH)</text>
</g>
</svg>
